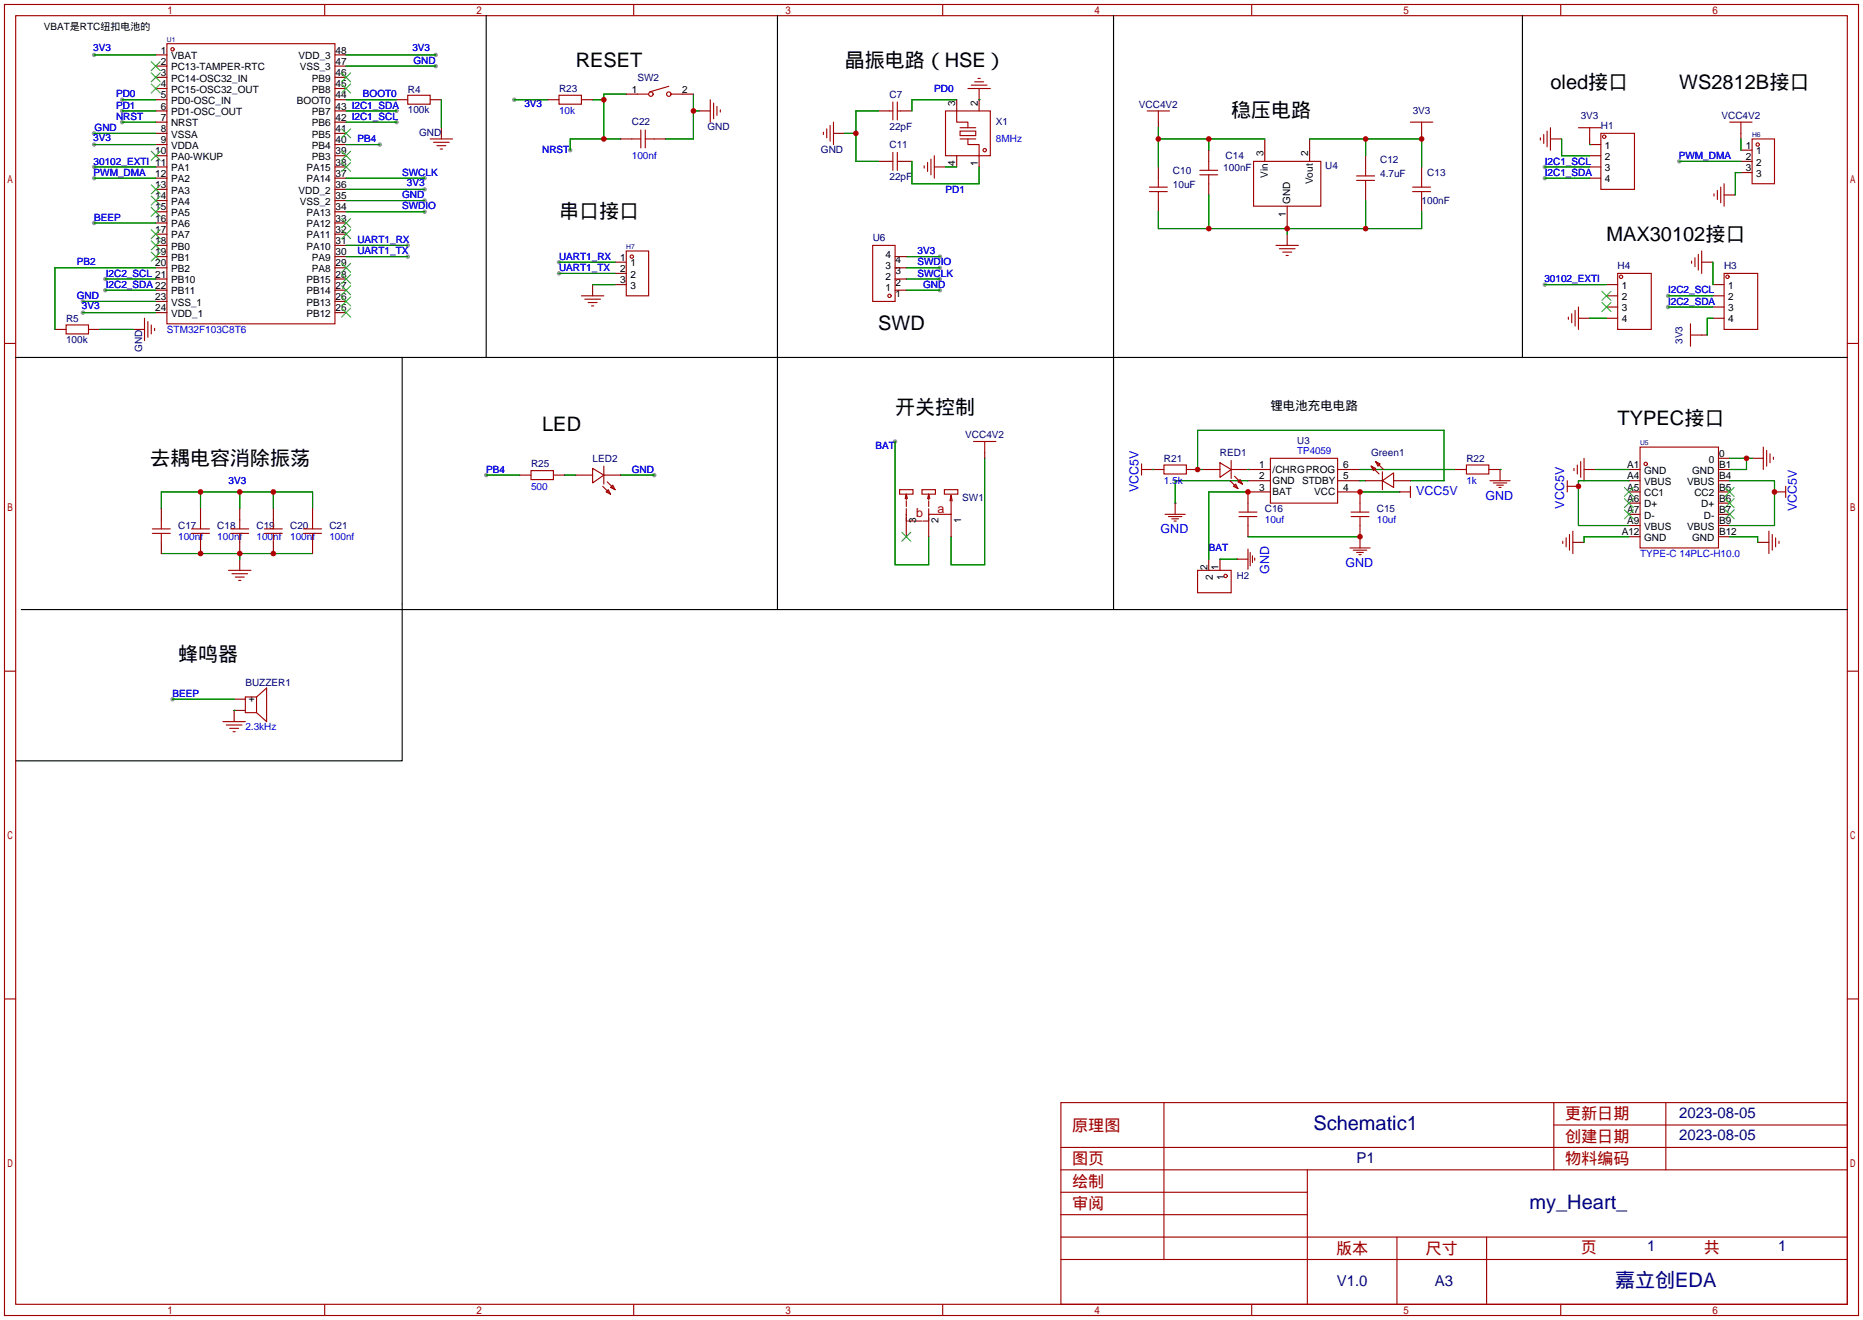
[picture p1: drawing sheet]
<svg xmlns="http://www.w3.org/2000/svg" width="422mm" height="299mm" viewBox="0 0 422 299" stroke-linecap="round" stroke-linejoin="round" font-family="sans-serif">
<g fill="#999">
<circle cx="18.8" cy="70.9" r=".51"/>
<circle cx="18.8" cy="68.3" r=".51"/>
<circle cx="23.9" cy="65.8" r=".51"/>
<circle cx="21.3" cy="40.4" r=".51"/>
<circle cx="21.3" cy="37.8" r=".51"/>
<circle cx="21.3" cy="32.8" r=".51"/>
<circle cx="21.3" cy="30.2" r=".51"/>
<circle cx="27.7" cy="27.7" r=".51"/>
<circle cx="27.7" cy="25.1" r=".51"/>
<circle cx="27.7" cy="22.6" r=".51"/>
<circle cx="21.3" cy="12.4" r=".51"/>
<circle cx="98.8" cy="12.4" r=".51"/>
<circle cx="98.8" cy="15" r=".51"/>
<circle cx="86.1" cy="32.8" r=".51"/>
<circle cx="96.3" cy="40.4" r=".51"/>
<circle cx="96.3" cy="42.9" r=".51"/>
<circle cx="96.3" cy="45.5" r=".51"/>
<circle cx="96.3" cy="48" r=".51"/>
<circle cx="92.5" cy="55.6" r=".51"/>
<circle cx="92.5" cy="58.2" r=".51"/>
<circle cx="89.9" cy="27.7" r=".51"/>
<circle cx="89.9" cy="25.1" r=".51"/>
<circle cx="202.9" cy="100.1" r=".51"/>
<circle cx="116.6" cy="22.6" r=".51"/>
<circle cx="129.3" cy="34" r=".51"/>
<circle cx="213.1" cy="58.2" r=".51"/>
<circle cx="213.1" cy="60.7" r=".51"/>
<circle cx="213.1" cy="63.2" r=".51"/>
<circle cx="213.1" cy="65.8" r=".51"/>
<circle cx="350.3" cy="40.4" r=".51"/>
<circle cx="350.3" cy="37.8" r=".51"/>
<circle cx="23.9" cy="63.2" r=".51"/>
<circle cx="378.2" cy="67.1" r=".51"/>
<circle cx="378.2" cy="69.6" r=".51"/>
<circle cx="350.3" cy="64.5" r=".51"/>
<circle cx="380.7" cy="36.6" r=".51"/>
<circle cx="110.2" cy="107.7" r=".51"/>
<circle cx="148.3" cy="107.7" r=".51"/>
<circle cx="21.3" cy="50.5" r=".51"/>
<circle cx="39.1" cy="158.5" r=".51"/>
<circle cx="126.7" cy="59.4" r=".51"/>
<circle cx="126.7" cy="62" r=".51"/>
</g>
<g fill="none" stroke="#a10000" stroke-width=".25">
<path d="M1 1h420.4v297.2h-420.4zM3.6 3.6h415.2v292.1h-415.2zM37.8 9.9h38.1v63.5h-38.1zM73.6 1v2.6M143.7 1v2.6M151.6 19.6l-4.3 1.2M213.7 1v2.6M220.2 19.3h3.6M221 18.5h2M221.7 17.8h.5M283.8 1v2.6M353.9 1v2.6"/>
<path d="M92.5 21.6h5v2h-5zM97.5 31.5h5.1M98.3 32.3h3.6M99.1 33h2M99.8 33.8h.5M126.7 21.6h5.1v2h-5.1zM143.3 31.5h2M144.5 21.3h2.6M145.3 29.5v4M146.3 31.5h2M146.3 29.5v4M152.1 21.3h2.6"/>
<path d="M161 22.6v5.1M161.8 23.4v3.5M162.6 24.1v2.1M163.3 24.9v.5M186.7 30v.5M187.5 29.2v2M188.2 28.4v3.6M189 27.7v5.1M201.7 25.1h.7M201.7 36.6h.7M202.4 23.1v4.1M202.4 34.5v4.1"/>
<path d="M203.5 25.1h.7M203.5 23.1v4.1M203.5 34.5v4.1M203.5 36.6h.7M209.5 37.6v.5M210.3 36.8v2.1M211.1 36.1v3.5M211.8 35.3v5.1M214.4 25.1h10.1v10.2h-10.1zM216.9 25.1v2.6h2.6v1.3M217.7 29.7h3.5v1h-3.5zM217.7 31.5h3.5"/>
<path d="M217.7 29h3.5M219.5 31.5v1.3h2.5v2.5M219.5 20.1h5M260.1 25.1h5.1M262.6 25.1v2.6M272 39.6h4.1M272 38.6h4.1M274.1 36.6v2M274.1 39.6v2.1M284.2 36.6h15.3v10.1h-15.3zM307.6 39.9h4.1M309.6 37.8v2.1"/>
<path d="M319.8 27.7h5.1M322.3 27.7v2.5M349.2 31.2v.6M350 30.5v2M350.8 29.7v3.6M351.5 29v5M357.9 29h5.1M360.4 29v2.5M363 30.2h7.6v12.7h-7.6zM392.2 27.7h5.1M394.7 27.7v2.5M397.3 31.5h5v10.2h-5z"/>
<path d="M142 56.9h5.1v10.2h-5.1zM197.9 55.6h5v12.7h-5zM260.6 43.4h4.1M260.6 42.4h4.1M262.6 40.4v2M262.6 43.4v2.1M289.3 55.6h5.1M290.1 56.4h3.5M290.8 57.2h2.1M291.6 57.9h.5M307.6 40.9h4.1M309.6 40.9v2"/>
<path d="M320.3 43.4h4.1M320.3 42.4h4.1M322.3 40.4v2M322.3 43.4v2.1M383.5 59.2v.5M384.3 58.4v2.1M385.1 57.7v3.5M385.8 56.9v5.1M388.6 43.9v.6M389.4 43.2v2M390.1 42.4v3.6M390.9 41.7v5"/>
<path d="M1 77.9h2.6M15 73.7h5.1v2h-5.1zM32.8 72.1v5.1M33.5 72.9v3.6M34.3 73.7v2M35.1 74.4v.5M131.8 67.1h5.1M132.6 67.8h3.5M133.3 68.6h2.1M134.1 69.3h.5M355.6 71.9v.5M356.4 71.1v2.1"/>
<path d="M357.1 70.4v3.5M357.9 69.6v5.1M366.8 62h7.6v12.7h-7.6zM383.3 73.4v5.1M383.3 75.9h2.5M390.9 62h7.6v12.7h-7.6zM418.8 77.9h2.6M34.5 119.9h4.1M36.6 117.9v2M43.4 119.9h4.1M45.5 117.9v2M52.3 119.9h4.1"/>
<path d="M54.4 117.9v2M59.9 119.9h4.1M62 117.9v2M68.8 119.9h4.1M70.9 117.9v2M120.4 106.7h5.1v2h-5.1zM134.4 106.2l2.5 1.5-2.5 1.8zM136.7 110.2l1.7 1.8M136.9 105.7v4M137.4 111.5l.5-.5 .5 1zM137.7 109.2l1.7 1.8M138.4 110.5l.5-.5 .5 1z"/>
<path d="M204 111h3v1h-3zM205.2 113l.3-1v1.3M205.5 117.3v.8h.2M205.5 113.5v1.3M205.5 115.3v1.5M205.5 112l.2 1M206 118.1h1.5M207.8 118.1h1.2M209 111h3.1v1h-3.1zM210.6 117.3v.8h-1.3M210.6 112v1.3M210.6 113.5v1.3"/>
<path d="M210.6 115.3v1.5M210.6 112l-.3 1M210.6 112l.2 1M214.1 111h3.1v1h-3.1zM215.4 113.5l.2-1.2v4.3h-5M215.6 112.3l.3 1.2M220.7 100.1h5.1M223.3 100.1v2.5M258.8 106.4h2.6M258.8 105.2v2.5M263.9 105.4h5.1v2h-5.1zM264.2 116.6h4.5"/>
<path d="M264.9 117.1h3.1M265.7 117.6h1.5M266.2 118.1h.5M266.4 114v2.6M276.6 104.9l2.5 1.5-2.5 1.8zM278.9 109l1.8 1.7M279.1 104.4v4.1M279.7 110.2l.5-.5 .5 1zM279.9 108l1.8 1.7M280.7 109.2l.5-.5 .5 1zM280.9 117.1h4.1M280.9 116.1h4.1"/>
<path d="M283 114v2.1M283 117.1v2M288 103.9h15.3v10.1h-15.3zM306.3 117.1h4.1M306.3 116.1h4.1M308.4 114v2.1M308.4 117.1v2M310.9 105.7l1 .5-.5 .5zM310.9 105.7l1.8 1.7M311.9 104.6l1 .6-.5 .5zM311.9 104.6l1.8 1.8M313.4 109l2.6-1.8v3.3z"/>
<path d="M313.4 106.9v4.1M317.2 111.5h2.6M319.8 110.2v2.6M332.5 105.4h5.1v2h-5.1zM337.8 109h4.6M338.6 109.5h3M339.3 110h1.6M339.9 110.5h.5M340.1 106.4v2.6M355.3 110.2h2.6M355.3 109v2.5M356.9 106.2v.5"/>
<path d="M357.6 105.4v2M358.4 104.6v3.6M359.2 103.9v5.1M371.9 101.3h17.7v22.9h-17.7zM399.8 101.3v5.1M400.6 102.1v3.6M401.3 102.9v2M402.1 103.6v.5M402.3 111.5h2.6M404.9 110.2v2.6M34.5 120.9h4.1M36.6 120.9v2"/>
<path d="M43.4 120.9h4.1M45.5 120.9v2M51.8 129.3h5.1M52.3 120.9h4.1M52.6 130h3.5M53.3 130.8h2.1M54.1 131.6h.5M54.4 120.9v2M59.9 120.9h4.1M62 120.9v2M68.8 120.9h4.1M70.9 120.9v2"/>
<path d="M271.5 129.3h7.6v5.1h-7.6zM280.4 126.7h2.6M283 124.5v4.5M283.5 125.2v3.1M284 126v1.5M284.5 126.5v.5M306.1 124.2h4.5M306.8 124.7h3.1M307.6 125.2h1.5M308.1 125.7h.5M308.4 121.7v2.5M354.3 122.7v.5"/>
<path d="M355.1 121.9v2.1M355.9 121.2v3.5M356.6 120.4v5.1M401.1 120.4v5.1M401.8 121.2v3.5M402.6 121.9v2.1M403.4 122.7v.5M1 152.1h2.6M58.2 158l2.3-2v7.6l-2.3-2.1M58.2 158v3.5M58.2 158h-2.6v3.5h2.6M418.8 152.1h2.6"/>
<path d="M50.5 163.6h5.1M51.3 164.3h3.6M52.1 165.1h2M52.8 165.9h.5M1 226.4h2.6M418.8 226.4h2.6M240.5 249.9h178.3v45.8h-178.3zM263.9 249.9v35.6M352.3 249.9v15.3M352.3 255h66.5M377.7 249.9v15.3M240.5 270.3h55.9"/>
<path d="M240.5 265.2h178.3M240.5 275.3h55.9M240.5 260.1h178.3M296.4 265.2v30.5M73.6 295.7v2.5M143.7 295.7v2.5M213.7 295.7v2.5M240.5 285.5h178.3M240.5 280.4h178.3M283.8 295.7v2.5M316.7 280.4v15.3M337.1 280.4v15.3"/>
<path d="M353.9 295.7v2.5"/>
<circle cx="39.1" cy="11.2" r=".38"/>
<circle cx="147.6" cy="21.3" r=".51"/>
<circle cx="151.6" cy="21.3" r=".51"/>
<circle cx="223.3" cy="34" r=".38"/>
<circle cx="363.7" cy="31" r=".38"/>
<circle cx="398.5" cy="32.8" r=".38"/>
<circle cx="143.3" cy="58.2" r=".38"/>
<circle cx="201.7" cy="67.1" r=".38"/>
<circle cx="367.5" cy="62.7" r=".38"/>
<circle cx="391.7" cy="62.7" r=".38"/>
<circle cx="373.1" cy="105.2" r=".38"/>
<circle cx="277.9" cy="130.6" r=".38"/>
</g>
<g fill="none" stroke="#870000" stroke-width=".25">
<path d="M35.3 12.4h2.5M35.3 15h2.5M35.3 17.5h2.5M75.9 12.4h2.6M75.9 15h2.6M75.9 17.5h2.6M35.3 20.1h2.5M35.3 22.6h2.5M35.3 25.1h2.5M35.3 27.7h2.5M35.3 30.2h2.5M35.3 32.8h2.5"/>
<path d="M35.3 35.3h2.5M35.3 37.8h2.5M75.9 20.1h2.6M75.9 22.6h2.6M75.9 25.1h2.6M75.9 27.7h2.6M75.9 30.2h2.6M75.9 32.8h2.6M75.9 35.3h2.6M75.9 37.8h2.6M89.9 22.6h2.6M97.5 22.6h2.6"/>
<path d="M100.1 29v2.5M124.2 22.6h2.5M131.8 22.6h2.6M140.7 31.5h2.6M142 21.3h2.5M148.3 31.5h2.6M154.7 21.3h2.5M158.5 25.1h2.5M189 30.2h2.5M199.1 25.1h2.6M199.1 36.6h2.6M204.2 25.1h2.6"/>
<path d="M204.2 36.6h2.6M211.8 37.8h2.6M216.9 22.6v2.5M216.9 35.3v2.5M222 20.1v5M222 35.3v2.5M262.6 27.7v1.3M262.6 37.8v2.6M274.1 34v2.6M286.8 31.5v5.1M296.9 31.5v5.1M309.6 35.3v2.5"/>
<path d="M322.3 30.2v1.3M322.3 37.8v2.6M351.5 31.5h2.6M360.4 31.5v1.3h2.6M360.4 35.3h2.6M360.4 37.8h2.6M394.7 36.6h2.6M394.7 34h2.6M394.7 39.1h2.6M394.7 30.2v1.3M35.3 40.4h2.5M35.3 42.9h2.5"/>
<path d="M35.3 45.5h2.5M35.3 48h2.5M35.3 50.5h2.5M35.3 53.1h2.5M35.3 55.6h2.5M35.3 58.2h2.5M75.9 40.4h2.6M75.9 42.9h2.6M75.9 45.5h2.6M75.9 48h2.6M75.9 50.5h2.6M75.9 53.1h2.6"/>
<path d="M75.9 55.6h2.6M75.9 58.2h2.6M139.4 59.4h2.6M202.9 58.2h2.6M262.6 45.5v2.5M274.1 41.7v2.5M291.8 46.7v5.1M291.8 53.1v2.5M309.6 42.9v2.6M322.3 45.5v2.5M360.4 40.4h2.6M385.8 59.4h2.6"/>
<path d="M390.9 44.2h2.5M12.4 74.7h2.6M20.1 74.7h2.5M30.2 74.7h2.6M35.3 60.7h2.5M35.3 63.2h2.5M35.3 65.8h2.5M35.3 68.3h2.5M35.3 70.9h2.5M75.9 60.7h2.6M75.9 63.2h2.6M75.9 65.8h2.6"/>
<path d="M75.9 68.3h2.6M75.9 70.9h2.6M134.4 64.5v2.6M139.4 64.5h2.6M139.4 62h2.6M202.9 60.7h2.6M202.9 63.2h2.6M202.9 65.8h2.6M357.9 72.1h2.5M364.2 64.5h2.6M364.2 67.1h2.6M364.2 69.6h2.6"/>
<path d="M364.2 72.1h2.6M385.8 75.9h1.3M388.4 64.5h2.5M388.4 67.1h2.5M388.4 69.6h2.5M388.4 72.1h2.5M36.6 115.3v2.6M45.5 115.3v2.6M54.4 115.3v2.6M62 115.3v2.6M70.9 115.3v2.6M117.9 107.7h2.5"/>
<path d="M125.5 107.7h2.5M130.6 107.7h3.8M136.9 107.7h3.8M205.5 116.6v5.1M210.6 116.6v5.1M215.6 116.6v5.1M223.3 102.6v1.3M261.4 106.4h.1M261.4 106.4h2.5M266.4 114h.1M269 106.4h2.5M272.8 106.4h3.8"/>
<path d="M279.1 106.4h8.9M283 109h5M283 119.1v2.6M288 111.5h-5v2.5M303.3 106.4h5.1M303.3 109h5.1M303.3 111.5h5.1v2.5M308.4 119.1v2.6M309.6 109h3.8M316 109h3.8M317.2 111.5h.1M329.9 106.4h2.6"/>
<path d="M337.6 106.4h2.5M340.1 106.4h.1M357.9 110.2h.1M359.2 106.4h2.5M369.3 106.4h2.6M369.3 109h2.6M369.3 111.5h2.6M369.3 114h2.6M369.3 116.6h2.6M369.3 119.1h2.6M389.6 106.4h2.6M389.6 109h2.6"/>
<path d="M389.6 111.5h2.6M389.6 114h2.6M389.6 116.6h2.6M389.6 119.1h2.6M389.6 103.9h2.6M397.3 103.9h2.5M402.3 111.5h.1M36.6 122.9v2.6M45.5 122.9v2.6M54.4 122.9v2.6M54.4 126.7v2.6M62 122.9v2.6"/>
<path d="M70.9 122.9v2.6M274.1 126.7v2.6M276.6 126.7v2.6M280.4 126.7h.1M308.4 121.7h.1M356.6 122.9h2.6M369.3 121.7h2.6M389.6 121.7h2.6M398.5 122.9h2.6M53.1 158.5h2.5M55.6 161h-2.5v2.6"/>
</g>
<g fill="none" stroke="#3c3" stroke-width=".25">
<path d="M34.3 14l2 2M34.3 16.5l2 2M34.3 19.1l2 2M36.3 14l-2 2M36.3 16.5l-2 2M36.3 19.1l-2 2M77.5 19.1l2 2M77.5 16.5l2 2M79.5 19.1l-2 2M79.5 16.5l-2 2M34.3 34.3l2 2M36.3 34.3l-2 2"/>
<path d="M77.5 36.8l2 2.1M77.5 34.3l2 2M77.5 29.2l2 2M79.5 36.8l-2 2.1M79.5 34.3l-2 2M79.5 29.2l-2 2M34.3 41.9l2 2M34.3 44.5l2 2M34.3 47l2 2M34.3 52.1l2 2M34.3 54.6l2 2M34.3 57.2l2 2"/>
<path d="M36.3 41.9l-2 2M36.3 44.5l-2 2M36.3 47l-2 2M36.3 52.1l-2 2M36.3 54.6l-2 2M36.3 57.2l-2 2M77.5 59.7l2 2M77.5 52.1l2 2M77.5 49.5l2 2.1M79.5 59.7l-2 2M79.5 52.1l-2 2M79.5 49.5l-2 2.1"/>
<path d="M77.5 69.9l2 2M77.5 67.3l2 2M77.5 64.8l2 2M77.5 62.2l2 2.1M79.5 69.9l-2 2M79.5 67.3l-2 2M79.5 64.8l-2 2M79.5 62.2l-2 2.1M363.2 66l2.1 2.1M363.2 68.6l2.1 2M365.3 66l-2.1 2.1M365.3 68.6l-2.1 2"/>
<path d="M368.3 110.5l2 2M368.3 113l2 2.1M368.3 115.6l2 2M370.3 110.5l-2 2M370.3 113l-2 2.1M370.3 115.6l-2 2M391.2 110.5l2 2M391.2 113l2 2.1M391.2 115.6l2 2M393.2 110.5l-2 2M393.2 113l-2 2.1M393.2 115.6l-2 2"/>
<path d="M204.5 120.6l2 2.1M206.5 120.6l-2 2.1"/>
</g>
<g fill="none" stroke="#008700" stroke-width=".25">
<path d="M21.3 12.4h14M78.5 12.4h20.3M78.5 15h20.3M21.3 37.8h14M21.3 32.8h14M21.3 30.2h14M27.7 27.7h7.6M27.7 25.1h7.6M27.7 22.6h7.6M78.5 32.8h7.6M78.5 27.7h11.4M78.5 25.1h11.4"/>
<path d="M78.5 22.6h11.4M100.1 22.6v6.4M116.6 22.6h7.6M134.4 22.6h2.5M140.7 31.5h-11.4v2.5M142 21.3h-5.1v10.2M157.2 25.1h1.3M157.2 21.3v10.2h-6.3M191.5 30.2h2.6M199.1 25.1h-5v11.5h5M206.8 36.6v5.1h15.2v-3.9M214.4 37.8h2.5"/>
<path d="M216.9 22.6h-10.1v2.5M222 22.6h.1M262.6 29v8.8M262.6 31.5h24.2M274.1 31.5v2.5M296.9 31.5h25.4v6.3M309.6 31.5v3.8M350.3 37.8h10.1M354.1 31.5v3.8h6.3M360.4 32.8h.1M380.7 36.6h14M394.7 39.1h-1.3v5.1"/>
<path d="M394.7 31.5v2.5M21.3 40.4h14M21.3 50.5h14M78.5 40.4h17.8M78.5 42.9h17.8M78.5 45.5h17.8M78.5 48h17.8M78.5 55.6h14M78.5 58.2h14M126.7 59.4h12.7M205.5 58.2h7.6M262.6 48v3.8h59.7v-3.8"/>
<path d="M274.1 44.2v7.6M291.8 51.8v1.3M309.6 45.5v6.3M350.3 40.4h10.1M388.4 59.4v5.1M18.8 70.9h16.5M18.8 68.3h16.5M22.6 74.7h7.6M23.9 65.8h11.4M23.9 63.2h11.4M35.3 60.7h-22.9v14M126.7 62h12.7"/>
<path d="M134.4 64.5h5M205.5 65.8h7.6M205.5 60.7h7.6M205.5 63.2h7.6M350.3 64.5h13.9M360.4 72.1h3.8M378.2 67.1h10.2M378.2 69.6h10.2M388.4 72.1h-1.3v3.8M36.6 115.3v-3.8h34.3v3.8M45.5 111.5v3.8M54.4 111.5v3.8"/>
<path d="M62 111.5v3.8M110.2 107.7h7.7M128 107.7h2.6M140.7 107.7h7.6M202.9 100.1v27.9h7.7v-6.3M223.3 103.9v24.1h-7.7v-6.3M261.4 106.4h.1M272.8 106.4h-1.3v-8.9h55.9v11.5h-7.6M283 106.4h.1M283 111.5h-8.9v15.2M283 109h-16.6v5M308.4 111.5h8.8"/>
<path d="M308.4 106.4h21.5M308.4 109h1.2M340.1 106.4h.1M361.7 106.4h7.6M369.3 109h-11.4v10.1h11.4M392.2 109h10.1v10.1h-10.1M392.2 103.9h5.1M396 103.9v2.5h-3.8M36.6 125.5h34.3M54.4 125.5v1.2M276.6 126.7h3.8M283 121.7h25.4"/>
<path d="M369.3 121.7h-10.1v1.2M392.2 121.7h6.3v1.2M39.1 158.5h14M53.1 161h.1"/>
</g>
<path d="M110.2 3.6v77.4M176.3 3.6v134.6M252.5 3.6v77.4h-248.9M345.2 3.6v77.4h73.6M91.2 81v91.5h-87.6M345.2 81h-92.7v57.2h166.3M4.8 138.2h247.7" fill="none" stroke="#000" stroke-width=".25"/>
<g fill="#c00">
<circle cx="54.4" cy="125.5" r=".63"/>
<circle cx="45.5" cy="125.5" r=".63"/>
<circle cx="62" cy="125.5" r=".63"/>
<circle cx="62" cy="111.5" r=".63"/>
<circle cx="54.4" cy="111.5" r=".63"/>
<circle cx="45.5" cy="111.5" r=".63"/>
<circle cx="262.6" cy="31.5" r=".63"/>
<circle cx="274.1" cy="31.5" r=".63"/>
<circle cx="291.8" cy="51.8" r=".63"/>
<circle cx="309.6" cy="51.8" r=".63"/>
<circle cx="274.1" cy="51.8" r=".63"/>
<circle cx="322.3" cy="31.5" r=".63"/>
<circle cx="309.6" cy="31.5" r=".63"/>
<circle cx="308.4" cy="121.7" r=".63"/>
<circle cx="271.5" cy="106.4" r=".63"/>
<circle cx="308.4" cy="111.5" r=".63"/>
<circle cx="283" cy="111.5" r=".63"/>
<circle cx="136.9" cy="31.5" r=".63"/>
<circle cx="136.9" cy="22.6" r=".63"/>
<circle cx="157.2" cy="25.1" r=".63"/>
<circle cx="194.1" cy="30.2" r=".63"/>
<circle cx="396" cy="103.9" r=".63"/>
<circle cx="357.9" cy="110.2" r=".63"/>
<circle cx="402.3" cy="111.5" r=".63"/>
</g>
<g font-size="4.5">
<text x="130.6" y="15.2">RESET</text>
<text x="191.5" y="15.2">晶振电路（HSE）</text>
<text x="351.5" y="20.2">oled接口</text>
<text x="380.7" y="20.2">WS2812B接口</text>
<text x="279.1" y="26.6">稳压电路</text>
<text x="126.7" y="49.5">串口接口</text>
<text x="364.2" y="54.5">MAX30102接口</text>
<text x="199.1" y="74.9">SWD</text>
<text x="202.9" y="93.9">开关控制</text>
<text x="122.9" y="97.7">LED</text>
<text x="366.8" y="96.4">TYPEC接口</text>
<text x="34" y="105.3">去耦电容消除振荡</text>
<text x="40.4" y="149.8">蜂鸣器</text>
</g>
<g font-size="4.5" fill="#000080">
<text x="297.8" y="256.2">Schematic1</text>
<text x="346.8" y="274">my_Heart_</text>
<text x="366.2" y="291.8">嘉立创EDA</text>
</g>
<g font-size="3.7" fill="#a00000">
<text x="243.1" y="256.3">原理图</text>
<text x="354.8" y="253.7">更新日期</text>
<text x="243.1" y="263.9">图页</text>
<text x="354.8" y="258.8">创建日期</text>
<text x="354.8" y="263.9">物料编码</text>
<text x="243.1" y="269">绘制</text>
<text x="243.1" y="274">审阅</text>
<text x="302.9" y="284.2">版本</text>
<text x="323.2" y="284.2">尺寸</text>
<text x="358.4" y="283.9">页</text>
<text x="386.3" y="283.9">共</text>
</g>
<g font-size="3.4" fill="#000080">
<text x="380.7" y="253.4">2023-08-05</text>
<text x="307.5" y="263.5">P1</text>
<text x="380.7" y="258.4">2023-08-05</text>
<text x="373.5" y="283.6">1</text>
<text x="403.2" y="283.6">1</text>
<text x="303.1" y="291.5">V1.0</text>
<text x="325.3" y="291.5">A3</text>
</g>
<text font-size="2.8" x="288" y="93">锂电池充电电路</text>
<g font-size="2.8" fill="#00f">
<text x="258.1" y="111.5" transform="rotate(-90 258.1 111.5)">VCC5V</text>
<text x="321.1" y="112.1">VCC5V</text>
<text x="336.8" y="113.3">GND</text>
<text x="354.7" y="115.3" transform="rotate(-90 354.7 115.3)">VCC5V</text>
<text x="407.4" y="115.9" transform="rotate(-90 407.4 115.9)">VCC5V</text>
<text x="263.1" y="120.9">GND</text>
<text x="287.7" y="130" transform="rotate(-90 287.7 130)">GND</text>
<text x="305.1" y="128.5">GND</text>
</g>
<g font-size="2.8" fill="#a00000">
<text x="207.7" y="117.3">b</text>
<text x="212.5" y="116.2">a</text>
</g>
<g font-size="2.3">
<text x="9.9" y="6.8">VBAT是RTC纽扣电池的</text>
<text x="36.5" y="12.1">1</text>
<text x="36.5" y="14.7">2</text>
<text x="36.5" y="17.2">3</text>
<text x="38.8" y="13.4">VBAT</text>
<text x="38.8" y="15.9">PC13-TAMPER-RTC</text>
<text x="67.7" y="13.4">VDD_3</text>
<text x="67.9" y="15.9">VSS_3</text>
<text x="76.1" y="17.2">46</text>
<text x="76.1" y="14.7">47</text>
<text x="76.1" y="12.1">48</text>
<text x="36.5" y="19.8">4</text>
<text x="36.5" y="22.3">5</text>
<text x="38.8" y="18.5">PC14-OSC32_IN</text>
<text x="38.8" y="21">PC15-OSC32_OUT</text>
<text x="38.8" y="23.6">PD0-OSC_IN</text>
<text x="67.3" y="23.6">BOOT0</text>
<text x="70.7" y="21">PB8</text>
<text x="70.7" y="18.5">PB9</text>
<text x="76.1" y="22.3">44</text>
<text x="76.1" y="19.8">45</text>
<text x="143.3" y="21">1</text>
<text x="154.7" y="21">2</text>
<text x="36.5" y="24.8">6</text>
<text x="36.5" y="27.4">7</text>
<text x="36.5" y="29.9">8</text>
<text x="38.8" y="26.1">PD1-OSC_OUT</text>
<text x="38.8" y="28.6">NRST</text>
<text x="70.7" y="28.6">PB6</text>
<text x="70.7" y="26.1">PB7</text>
<text x="76.1" y="29.9">41</text>
<text x="76.1" y="27.4">42 I2C1_SCL</text>
<text x="76.1" y="24.8">43 I2C1_SDA</text>
<text x="216.6" y="24.1" transform="rotate(-90 216.6 24.1)">3</text>
<text x="221.7" y="24.1" transform="rotate(-90 221.7 24.1)">2</text>
<text x="35.2" y="35">10</text>
<text x="36.5" y="32.5">9</text>
<text x="38.8" y="31.2">VSSA</text>
<text x="38.8" y="33.7">VDDA</text>
<text x="70.7" y="33.7">PB4</text>
<text x="70.7" y="31.2">PB5</text>
<text x="76.1" y="35">39</text>
<text x="76.1" y="32.5">40</text>
<text x="286.5" y="35.3" transform="rotate(-90 286.5 35.3)">3</text>
<text x="296.6" y="35.3" transform="rotate(-90 296.6 35.3)">2</text>
<text x="363.9" y="33.7">1</text>
<text x="395.9" y="33.7">1</text>
<text x="398.2" y="35">1</text>
<text x="35.2" y="40.1">12</text>
<text x="38.8" y="36.3">PA0-WKUP</text>
<text x="38.8" y="38.8">PA1</text>
<text x="38.8" y="41.3">PA2</text>
<text x="69.5" y="41.3">PA14</text>
<text x="69.5" y="38.8">PA15</text>
<text x="70.7" y="36.3">PB3</text>
<text x="76.1" y="40.1">37</text>
<text x="76.1" y="37.5">38</text>
<text x="216.6" y="37.6" transform="rotate(-90 216.6 37.6)">4</text>
<text x="221.7" y="37.6" transform="rotate(-90 221.7 37.6)">1</text>
<text x="287.5" y="40.4" transform="rotate(-90 287.5 40.4)">Vin</text>
<text x="297.6" y="41.7" transform="rotate(-90 297.6 41.7)">Vout</text>
<text x="363.9" y="36.3">2</text>
<text x="363.9" y="38.8">3</text>
<text x="363.9" y="41.3">4</text>
<text x="395.9" y="36.3">2</text>
<text x="395.9" y="38.8">3</text>
<text x="398.2" y="37.5">2</text>
<text x="398.2" y="40.1">3</text>
<text x="35.2" y="42.6">13</text>
<text x="35.2" y="45.2">14</text>
<text x="35.2" y="47.7">15</text>
<text x="38.8" y="43.9">PA3</text>
<text x="38.8" y="46.4">PA4</text>
<text x="67.7" y="43.9">VDD_2</text>
<text x="67.9" y="46.4">VSS_2</text>
<text x="76.1" y="47.7">34</text>
<text x="76.1" y="45.2">35</text>
<text x="76.1" y="42.6">36</text>
<text x="292.5" y="46.2" transform="rotate(-90 292.5 46.2)">GND</text>
<text x="35.2" y="50.2">16</text>
<text x="35.2" y="52.8">17</text>
<text x="38.8" y="49">PA5</text>
<text x="38.8" y="51.5">PA6</text>
<text x="69.5" y="51.5">PA12</text>
<text x="69.5" y="49">PA13</text>
<text x="76.1" y="52.8">32</text>
<text x="76.1" y="50.2">33</text>
<text x="291.5" y="49.3" transform="rotate(-90 291.5 49.3)">1</text>
<text x="35.2" y="55.3">18</text>
<text x="35.2" y="57.9">19</text>
<text x="38.8" y="54">PA7</text>
<text x="38.8" y="56.6">PB0</text>
<text x="38.8" y="59.1">PB1</text>
<text x="69.5" y="56.6">PA10</text>
<text x="69.5" y="54">PA11</text>
<text x="70.7" y="59.1">PA9</text>
<text x="76.1" y="57.9">30</text>
<text x="76.1" y="55.3">31</text>
<text x="140.6" y="59.1">1</text>
<text x="200.7" y="58.4">4</text>
<text x="203.1" y="59.7">4</text>
<text x="35.2" y="60.4">20</text>
<text x="38.8" y="61.7">PB2</text>
<text x="38.8" y="64.2">PB10</text>
<text x="69.5" y="64.2">PB15</text>
<text x="70.7" y="61.7">PA8</text>
<text x="76.1" y="65.5">27</text>
<text x="76.1" y="62.9">28</text>
<text x="76.1" y="60.4">29</text>
<text x="140.6" y="61.7">2</text>
<text x="140.6" y="64.2">3</text>
<text x="142.9" y="60.4">1</text>
<text x="142.9" y="62.9">2</text>
<text x="142.9" y="65.5">3</text>
<text x="200.7" y="63.5">2</text>
<text x="200.7" y="60.9">3</text>
<text x="203.1" y="64.7">2</text>
<text x="203.1" y="62.2">3</text>
<text x="367.7" y="65.5">1</text>
<text x="391.8" y="65.5">1</text>
<text x="35.2" y="68">23</text>
<text x="35.2" y="70.6">24</text>
<text x="38.8" y="66.7">PB11</text>
<text x="38.8" y="69.3">VSS_1</text>
<text x="38.8" y="71.8">VDD_1</text>
<text x="69.5" y="71.8">PB12</text>
<text x="69.5" y="69.3">PB13</text>
<text x="69.5" y="66.7">PB14</text>
<text x="76.1" y="70.6">25</text>
<text x="76.1" y="68">26</text>
<text x="200.7" y="66">1</text>
<text x="203.1" y="67.3">1</text>
<text x="367.7" y="68">2</text>
<text x="367.7" y="70.6">3</text>
<text x="391.8" y="68">2</text>
<text x="391.8" y="70.6">3</text>
<text x="367.7" y="73.1">4</text>
<text x="391.8" y="73.1">4</text>
<text x="285.5" y="106.1">1</text>
<text x="288.5" y="107.1">/CHRGPROG</text>
<text x="304.5" y="106.1">6</text>
<text x="369" y="106.1">A1</text>
<text x="372.8" y="107.4">GND</text>
<text x="383.7" y="107.4">GND</text>
<text x="387.4" y="104.8">0</text>
<text x="389.8" y="106.1">B1</text>
<text x="389.8" y="103.6">0</text>
<text x="285.5" y="108.7">2</text>
<text x="285.5" y="111.2">3</text>
<text x="288.5" y="109.7">GND</text>
<text x="288.5" y="112.2">BAT</text>
<text x="295.2" y="109.7">STDBY</text>
<text x="298" y="112.2">VCC</text>
<text x="304.5" y="111.2">4</text>
<text x="304.5" y="108.7">5</text>
<text x="369" y="108.7">A4</text>
<text x="369" y="111.2">A5</text>
<text x="369" y="113.7">A6</text>
<text x="372.8" y="109.9">VBUS</text>
<text x="372.8" y="112.5">CC1</text>
<text x="382.5" y="109.9">VBUS</text>
<text x="384.2" y="112.5">CC2</text>
<text x="389.8" y="108.7">B4</text>
<text x="389.8" y="111.2">B5</text>
<text x="389.8" y="113.7">B6</text>
<text x="207.7" y="118.6" transform="rotate(-90 207.7 118.6)">3</text>
<text x="212.8" y="118.6" transform="rotate(-90 212.8 118.6)">2</text>
<text x="217.9" y="118.6" transform="rotate(-90 217.9 118.6)">1</text>
<text x="369" y="116.3">A7</text>
<text x="369" y="118.8">A9</text>
<text x="372.8" y="115">D+</text>
<text x="372.8" y="117.5">D-</text>
<text x="385.7" y="115">D+</text>
<text x="386.3" y="117.5">D-</text>
<text x="389.8" y="116.3">B7</text>
<text x="389.8" y="118.8">B9</text>
<text x="367.7" y="121.4">A12</text>
<text x="372.8" y="120.1">VBUS</text>
<text x="372.8" y="122.6">GND</text>
<text x="382.5" y="120.1">VBUS</text>
<text x="383.7" y="122.6">GND</text>
<text x="389.8" y="121.4">B12</text>
<text x="273.8" y="129.2" transform="rotate(-90 273.8 129.2)">2</text>
<text x="275" y="131.5" transform="rotate(-90 275 131.5)">2</text>
<text x="276.3" y="129.2" transform="rotate(-90 276.3 129.2)">1</text>
<text x="277.6" y="131.5" transform="rotate(-90 277.6 131.5)">1</text>
<text x="56.4" y="159.2">+</text>
</g>
<g font-size="2.3" fill="#00f">
<text x="21.1" y="11.6">3V3</text>
<text x="93.5" y="11.6">3V3</text>
<text x="93.7" y="14.4">GND</text>
<text x="26.3" y="22.1">PD0</text>
<text x="82.3" y="22.1">BOOT0</text>
<text x="211.8" y="20.8">PD0</text>
<text x="21.4" y="29.7">GND</text>
<text x="26.3" y="27.1">NRST</text>
<text x="26.3" y="24.6">PD1</text>
<text x="118.9" y="24.3">3V3</text>
<text x="126.7" y="25.9">10k</text>
<text x="21.1" y="32">3V3</text>
<text x="81" y="32.2">PB4</text>
<text x="122.9" y="34.8">NRST</text>
<text x="225.8" y="32.2">8MHz</text>
<text x="21.2" y="39.8">PWM_DMA</text>
<text x="21.2" y="37.3">30102_EXTI 11</text>
<text x="91.2" y="39.8">SWCLK</text>
<text x="143.3" y="36">100nf</text>
<text x="350.3" y="39.8">I2C1_SDA</text>
<text x="350.3" y="37.3">I2C1_SCL</text>
<text x="380.6" y="36">PWM_DMA</text>
<text x="91.2" y="44.9">GND</text>
<text x="91.2" y="47.5">SWDIO</text>
<text x="92.2" y="42.1">3V3</text>
<text x="214.4" y="43.7">PD1</text>
<text x="21.3" y="50">BEEP</text>
<text x="81" y="55.1">UART1_RX</text>
<text x="81" y="57.6">UART1_TX</text>
<text x="126.7" y="58.9">UART1_RX</text>
<text x="208" y="57.6">3V3</text>
<text x="17.4" y="60.2">PB2</text>
<text x="24" y="65.2">I2C2_SDA 22</text>
<text x="24" y="62.7">I2C2_SCL 21</text>
<text x="126.7" y="61.4">UART1_TX</text>
<text x="208" y="60.2">SWDIO</text>
<text x="208" y="62.7">SWCLK</text>
<text x="209.3" y="65.2">GND</text>
<text x="350.2" y="64">30102_EXTI</text>
<text x="17.4" y="67.8">GND</text>
<text x="18.6" y="70.1">3V3</text>
<text x="378.2" y="66.5">I2C2_SCL</text>
<text x="378.2" y="69.1">I2C2_SDA</text>
<text x="37.8" y="75.4">STM32F103C8T6</text>
<text x="198.5" y="101.8">BAT</text>
<text x="110.2" y="107.2">PB4</text>
<text x="143.3" y="107.2">GND</text>
<text x="51.8" y="109.7">3V3</text>
<text x="120.4" y="111">500</text>
<text x="263.9" y="109.7">1.5k</text>
<text x="332.5" y="109.7">1k</text>
<text x="286.8" y="118.6">10uf</text>
<text x="312.2" y="118.6">10uf</text>
<text x="40.4" y="122.4">100nf</text>
<text x="49.3" y="122.4">100nf</text>
<text x="58.2" y="122.4">100nf</text>
<text x="65.8" y="122.4">100nf</text>
<text x="74.7" y="122.4">100nf</text>
<text x="274.1" y="124.9">BAT</text>
<text x="371.9" y="126.2">TYPE-C 14PLC-H10.0</text>
<text x="39.1" y="158">BEEP</text>
<text x="55.6" y="165.6">2.3kHz</text>
</g>
<g font-size="2.3" fill="#000080">
<text x="92.5" y="21">R4</text>
<text x="126.7" y="20.8">R23</text>
<text x="144.5" y="18.3">SW2</text>
<text x="201.7" y="22.1">C7</text>
<text x="92.5" y="25.6">100k</text>
<text x="143.3" y="28.4">C22</text>
<text x="160.4" y="29.6">GND</text>
<text x="201.7" y="29.4">22pF</text>
<text x="225.8" y="28.4">X1</text>
<text x="258.2" y="24.5">VCC4V2</text>
<text x="320.3" y="25.7">3V3</text>
<text x="358.4" y="27">3V3</text>
<text x="363" y="29.2">H1</text>
<text x="390.3" y="27">VCC4V2</text>
<text x="95" y="30.8">GND</text>
<text x="186.1" y="34.6">GND</text>
<text x="201.7" y="33.6">C11</text>
<text x="201.7" y="40.9">22pF</text>
<text x="265.9" y="39.4">C10</text>
<text x="277.4" y="38.8">100nF</text>
<text x="277.9" y="36.1">C14</text>
<text x="300.5" y="38.3">U4</text>
<text x="312.9" y="36.9">C12</text>
<text x="312.9" y="40.1">4.7uF</text>
<text x="323.6" y="39.8">C13</text>
<text x="265.9" y="42.6">10uF</text>
<text x="322.3" y="46.2">100nF</text>
<text x="197.9" y="54.6">U6</text>
<text x="366.8" y="61">H4</text>
<text x="390.9" y="61">H3</text>
<text x="15" y="77.7">100k</text>
<text x="15" y="73.1">R5</text>
<text x="381.5" y="78" transform="rotate(-90 381.5 78)">3V3</text>
<text x="32.2" y="79.7" transform="rotate(-90 32.2 79.7)">GND</text>
<text x="218.9" y="99.4">VCC4V2</text>
<text x="120.4" y="105.9">R25</text>
<text x="134.4" y="104.6">LED2</text>
<text x="263.9" y="104.6">R21</text>
<text x="276.6" y="103.3">RED1</text>
<text x="310.9" y="103.3">Green1</text>
<text x="332.5" y="104.6">R22</text>
<text x="218.2" y="113.5">SW1</text>
<text x="40.4" y="119.9">C17</text>
<text x="49.3" y="119.9">C18</text>
<text x="58.2" y="119.9">C19</text>
<text x="65.8" y="119.9">C20</text>
<text x="74.7" y="119.9">C21</text>
<text x="286.8" y="116">C16</text>
<text x="312.2" y="116">C15</text>
<text x="55.6" y="155.4">BUZZER1</text>
</g>
<g font-size="2.2" fill="#000080">
<text x="294.1" y="100.7">U3</text>
<text x="280.4" y="131.3">H2</text>
</g>
<text font-size="2.2" fill="#00f" x="294.1" y="102.9">TP4059</text>
<g font-size="1.5" fill="#000080">
<text x="37.8" y="9.5">U1</text>
<text x="397.3" y="31.1">H6</text>
<text x="142" y="56.5">H7</text>
<text x="371.9" y="101">U5</text>
</g>
</svg>
